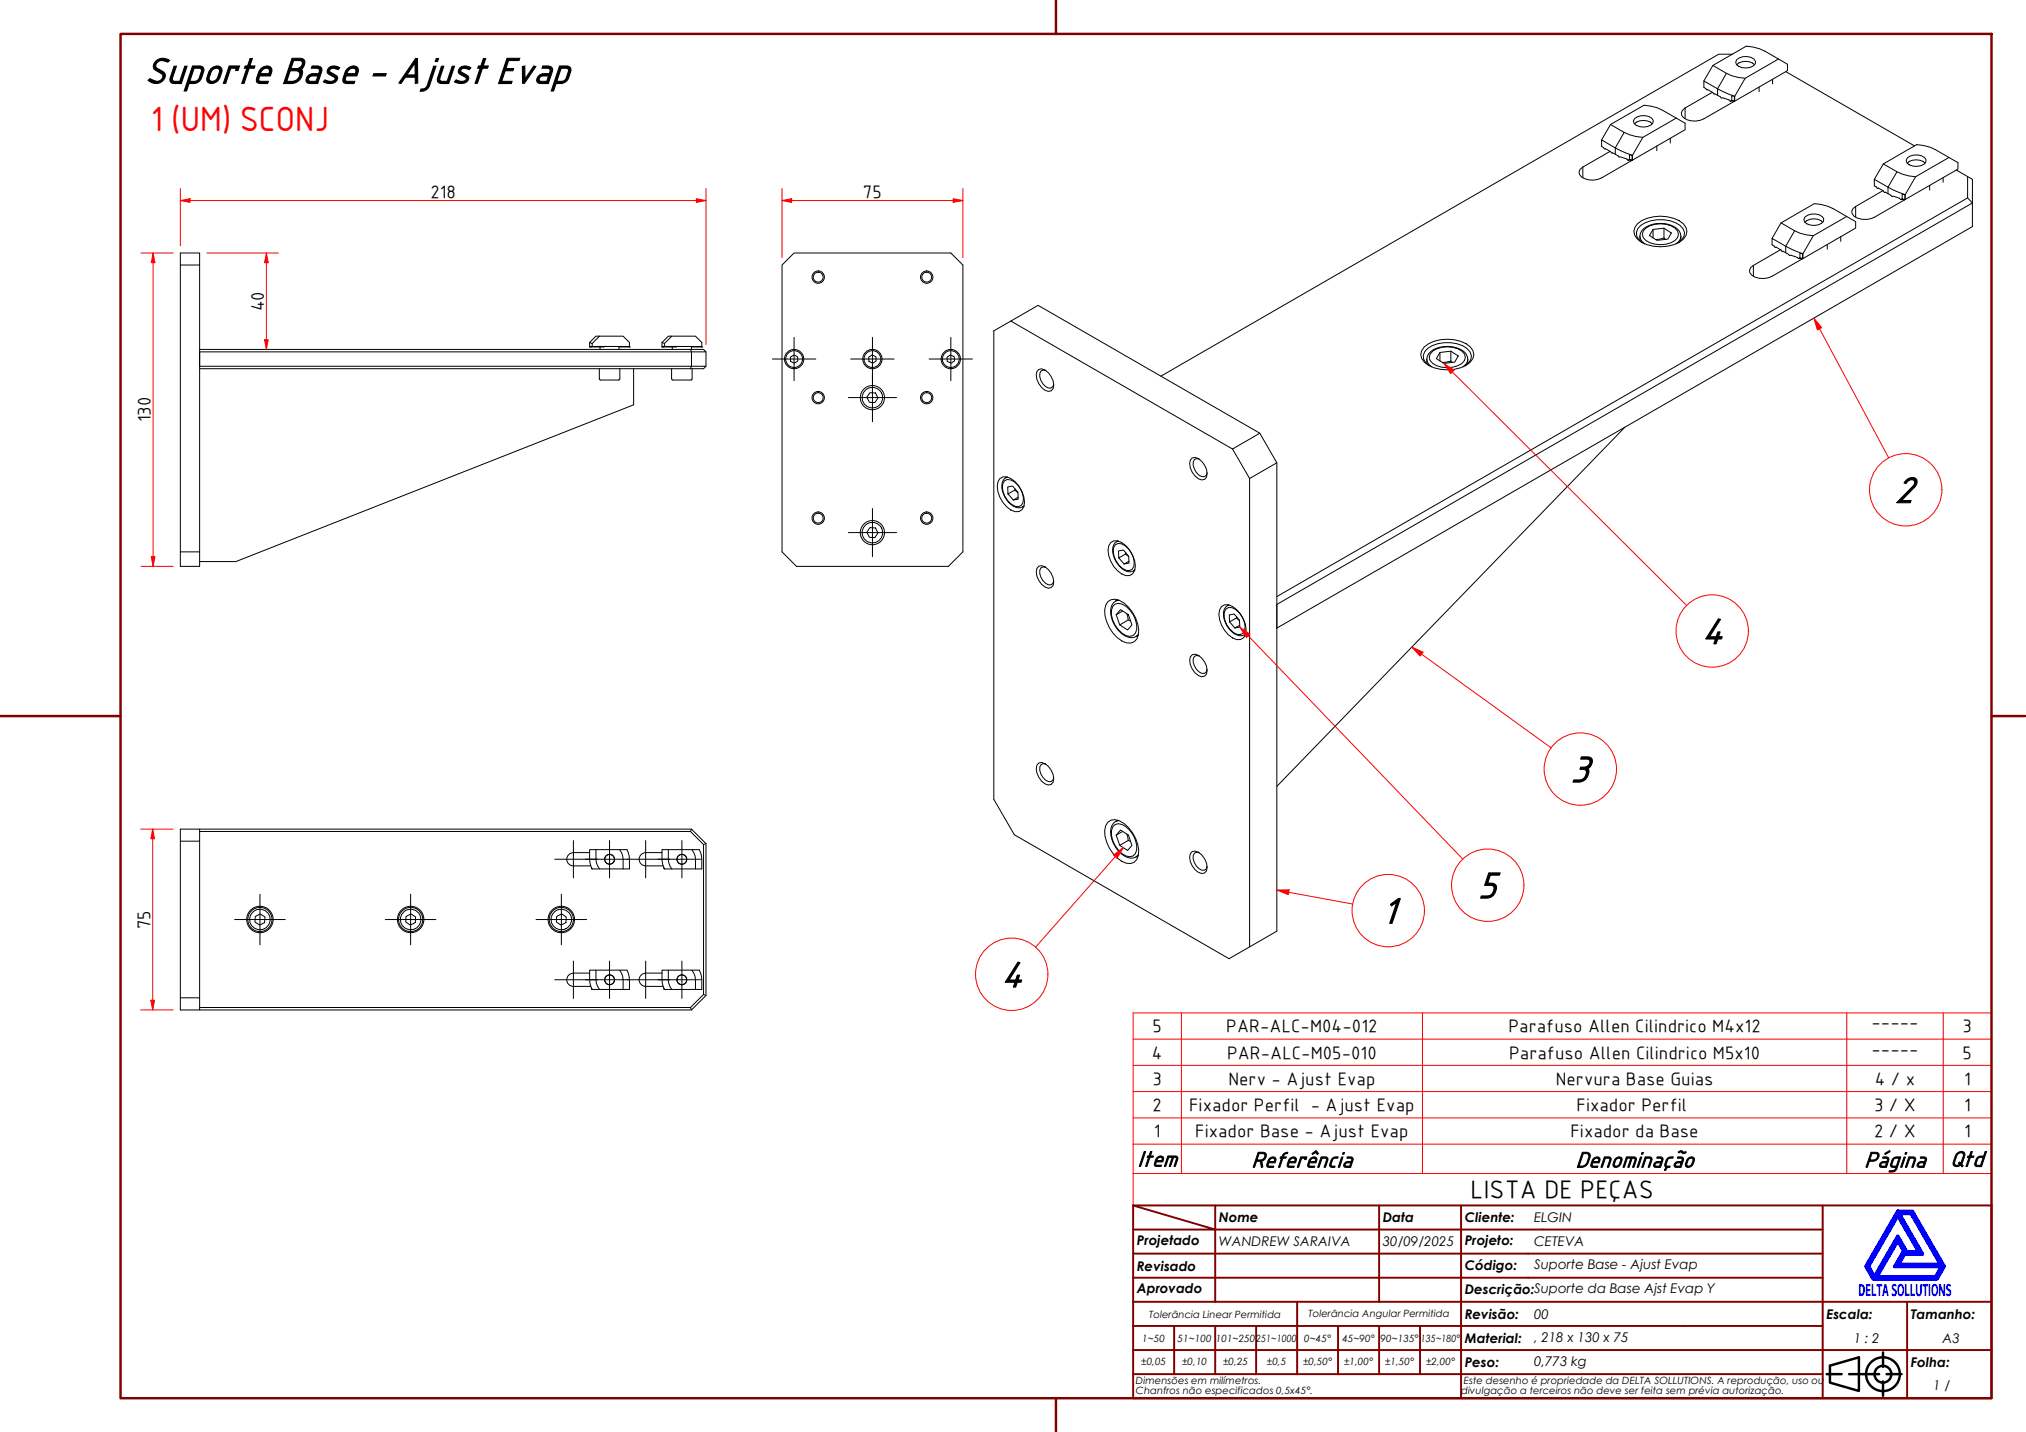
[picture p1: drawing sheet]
<svg xmlns="http://www.w3.org/2000/svg" width="420mm" height="297mm" viewBox="0 0 420 297" stroke-linecap="round" stroke-linejoin="round" font-family="sans-serif">
<!-- layer: Visible (ABNT) -->
<g fill="none" stroke="#000" stroke-width=".21">
<path d="M355.1 19.1l-5.6 3.3M355.2 13.6l2.8 1.6-1.8 3.2 3.5 1.6M356.2 19.8v-1.4l-2.8-1.6v1.3l.5 .5h.3l1 .6 .2 .3h.2l1.4 .9 .2-.1 1.7 .7 .2-.1v-1l.6 .1v1M358 15.2l1.1 .5 2.8 .5M359.3 11.2h-2.9l-115.7 66.8M359.7 20l2.2-3.8 6.9-4 1.9 1.1v1.4l-11 6.3M359.7 20v1M360.2 12.4a2.7 2.7 0 0 1 3.9 .3 1.6 1.6 0 0 1-2 1.4 1.77 1.77 0 0 1-2.1-1.2zM360.2 13.4a2.74 2.74 0 0 1 3.7 0M360.6 13.1h.1M363.4 13.1h.1M364.8 18.1v.9"/>
<path d="M367.6 16.4v1M368.8 12.2a12.2 12.2 0 0 0-6.7-2.6l-6.9 4-1.8 3.2M370.4 14.9l26.6 15.4M328.3 34.7v2.2M333.9 31.4l-5.6 3.3M334 25.8l2.8 1.7-1.8 3.2 3.5 1.5M335 32v-1.3l-2.9-1.7v1.4l.6 .5 .3-.1 1.3 1 .1-.1 1.2 .6 .1 .3 .3-.1 1.4 .5 .3 .2 .2-.1v-1l.6 .1v1M336.8 27.5l2.4 .8 1.5 .2M337.7 33.2l.2-.1zM337.9 33.1l.6 .1-.2 .1zM338.3 33.3h.1M338.5 33.2l-6.4 3.7a3.7 3.7 0 0 1-4.5-.7l-.1-.6 .2-.5 .6-.4"/>
<path d="M338.5 32.2l2.2-3.7 6.9-4 1.9 1.1v1.3l-11 6.3M338.5 32.2v1M339 24.6a2.71 2.71 0 0 1 3.9 .4 1.6 1.6 0 0 1-2 1.4 1.8 1.8 0 0 1-2.1-1.3zM339 25.7a2.8 2.8 0 0 1 3.7 0M339.4 25.3h-.1M342.2 25.3h.1M343.6 30.3v1M346.4 28.7v1M347.6 24.5a11.9 11.9 0 0 0-6.7-2.7l-6.9 4-1.9 3.2M349.5 22.4v2.2M358.9 21l.2-.1zM359.1 20.9l.6 .1-.2 .1z"/>
<path d="M359.5 21.1h.1M359.7 21l-6.3 3.6a3.7 3.7 0 0 1-4.6-.7l-.1-.5 .2-.5 .6-.5M390.5 39.6l-5.7 3.2M390.6 34l2.8 1.6-1.9 3.2 3.6 1.6M393.4 35.6l2.4 .9 1.5 .2M395.5 33.9a2.8 2.8 0 0 1 3.7 0M395.5 32.8a2.94 2.94 0 0 1 3.6-.1l.3 .4v.5a2.76 2.76 0 0 1-3.9 .1l-.2-.4zM396 33.5h-.1M398.8 33.5h.1M400.2 38.5v.9M403 36.9v.9M404.2 32.7a11.8 11.8 0 0 0-6.7-2.7l-6.9 4-1.9 3.2"/>
<path d="M405.7 35.3l2.4 1.3M408.1 36.6v4.4l-143.3 82.7M408.1 36.6l.9 .6v4.9l-144.2 83.3M37.4 52.5h4v2.5h-4zM37.4 55v59.5h4v3h-4v-3M41.4 55v59.5M164.7 52.5h32.5l2.5 2.5v59.5l-3 3h-31.5l-3-3v-59.5zM339.6 46.4a7.9 7.9 0 0 1 9.5 0 2.07 2.07 0 0 1 0 3.2 7.9 7.9 0 0 1-9.5 0 2.07 2.07 0 0 1 0-3.2zM340.1 49l.1 .6 .9 1M340.1 49a3 3 0 0 1 2.7-2.5 5.5 5.5 0 0 1 5.4 1.4 1.79 1.79 0 0 1-.6 2.7M340.1 49v1M340.6 50.4a2.06 2.06 0 0 1-.3-3.7 7.5 7.5 0 0 1 8.1 0 2.03 2.03 0 0 1 .9 2 2.03 2.03 0 0 1-1.3 1.7"/>
<path d="M341.3 47.3a5.5 5.5 0 0 1 6.1 0 1.49 1.49 0 0 1 0 2.6 5.6 5.6 0 0 1-6.1 0 1.48 1.48 0 0 1 0-2.6zM342.8 47.6l2.3-.3 1.5 1-.7 1.3-2.3 .3-1.5-1zM342.8 47.6v1.7M345.1 49.4l-1.8 .3M345.1 47.3v2.1M345.1 49.4l.3 .2M348.6 49v1M363.6 55.1v2.2M369.3 51.8l-5.7 3.3M369.4 46.2l2.8 1.7-1.9 3.2 3.6 1.5M370.3 52.4v-1.3l-2.8-1.6v1.3l.5 .5h.3l1.1 .6 .1 .2h.3l1.4 .9 .1-.1 1.8 .7 .2-.1v-1l.5 .1v1M372.2 47.9l1.1 .5 2.7 .5"/>
<path d="M373.1 53.6l.2-.1zM373.3 53.5l.5 .1-.1 .1zM373.7 53.7h.1M373.9 53.6l-6.4 3.7a3.7 3.7 0 0 1-4.6-.7l-.1-.5 .3-.6 .5-.4M373.9 52.6l2.1-3.7 7-4 1.8 1.1v1.3l-11 6.3M373.9 52.6v1M374.3 45a2.7 2.7 0 0 1 3.9 .4 1.6 1.6 0 0 1-1.9 1.4 1.78 1.78 0 0 1-2.2-1.3zM374.3 46.1a2.74 2.74 0 0 1 3.7 0M374.7 45.7h.1M377.6 45.7h.1M378.9 50.7v1M381.7 49.1v1"/>
<path d="M383 44.9a12.2 12.2 0 0 0-6.7-2.7l-6.9 4-1.9 3.3M384.8 42.8v2.3M391.5 40.2v-1.4l-2.8-1.6v1.4l.4 .2 .2 .2h.2l1.1 .6 .2 .3h.2l1.1 .6 .2 .2h.3l1.3 .4 .2 .3 .4-.1v-1l.6 .1v1M394.3 41.4l.2-.1zM394.5 41.3l.6 .1-.2 .1zM394.9 41.5h.1M395.1 41.4l-6.4 3.7a3.7 3.7 0 0 1-4.6-.7l-.1-.6 .3-.5 .5-.5M395.1 40.4l2.2-3.7 6.9-4 1.8 1v1.4l-10.9 6.3M395.1 40.4v1M408.1 41l.9 1.1v4.9l-144.2 83.3M41.4 72.5h104.5l.5 .5h-105M41.4 76h102l-.2 .5"/>
<path d="M122.3 71v1l3.1-.1M122.3 71l.5 .3v.6M122.3 71.9h.1M122.3 71.9v.1l.4-.1M122.8 71.3l1.5-1.6h4.9l1.3 1.3v1M124.3 76.5v2.1l.2 .2h4v-2.3M124.3 69.7h-.7l-1.3 1.3M124.4 72v.5M125.4 71.9h-2.7h7.8M125.4 71.9h1M128.4 71.9v.6M128.4 72h2.1"/>
<path d="M130.5 72h.1M131.4 76.5v7.5l-82.5 32.5h-7.5M137.3 71v1l3.1-.1M137.3 71l.5 .3v.6M137.3 71.9h.1M137.3 71.9v.1l.4-.1M137.8 71.9h7.7M137.8 71.3l1.5-1.6h4.9l1.3 1.3v1M137.8 71.9h-.1h2.7M139.3 76.5v2.1M139.3 69.7h-.7l-1.3 1.3M139.4 72v.5"/>
<path d="M140.4 71.9h1M143.2 72.5l.2 .5v3h3l-.5 .5h-104.5M143.4 71.9v.6M143.4 72h2.1M143.5 76.5v2.3h-4l-.2-.2M145.5 72h.1M146.4 73v3M163.9 74.1l.7-.5 .8 .4 .1 .9-.8 .4-.7-.3zM180.1 74.1l.8-.5 .8 .4v.9l-.7 .4-.8-.3zM196.4 74.1l.7-.5 .8 .4 .1 .9-.8 .4-.8-.3zM209.6 66.6l-3.5 2v97.2l4.3 7.4 44.5 25.7 9.9-5.7v-97.2M215.4 76.6a2.27 2.27 0 0 1 2.6 1.5 2.28 2.28 0 0 1 0 3 2.24 2.24 0 0 1-2.6-1.5 2.27 2.27 0 0 1 0-3z"/>
<path d="M216.9 76.9l-.6-.1-.4 .1a2.54 2.54 0 0 0 2 3.6l.4-.3 .2-.5M295.4 72a7.9 7.9 0 0 1 9.5 0 2.07 2.07 0 0 1 0 3.1 7.9 7.9 0 0 1-9.5 0 2.07 2.07 0 0 1 0-3.1zM295.9 74.5l.1 .6 .9 1M295.9 74.5a3 3 0 0 1 2.7-2.5 5.5 5.5 0 0 1 5.4 1.4 1.79 1.79 0 0 1-.6 2.7M295.9 74.5v1M296.4 75.9a2.07 2.07 0 0 1-.3-3.6 7.4 7.4 0 0 1 8.1 0 2.03 2.03 0 0 1 .9 1.9 2.03 2.03 0 0 1-1.3 1.7M297.1 72.8a5.7 5.7 0 0 1 6.1 0 1.51 1.51 0 0 1 0 2.6 5.6 5.6 0 0 1-6.1 0 1.48 1.48 0 0 1 0-2.6zM298.6 73.1l2.3-.3 1.5 1-.7 1.3-2.3 .3-1.5-1zM298.6 73.1v1.8M300.9 74.9l-1.8 .3M300.9 72.8v2.1M300.9 74.9l.3 .3"/>
<path d="M304.4 74.5v1M180.4 81.5h1.2l.5 1.1-.7 .9-1.1-.1-.5-1zM207.3 99.3a2.34 2.34 0 0 1 3.2 .6 5.9 5.9 0 0 1 1.8 5.2 1.67 1.67 0 0 1-2.7 .7 5.8 5.8 0 0 1-2.7-5.8zM208.3 99.7a2.04 2.04 0 0 1 2.8 .9 4.3 4.3 0 0 1 1.1 3.6l-.4 .6-.5 .3a3.6 3.6 0 0 1-3.3-3l-.1-.9 .1-.9zM208.6 99.1a2.7 2.7 0 0 0-.4 3.5 3.9 3.9 0 0 0 3.4 2.7l.5-.2M208.9 98.9l-.3 .2M208.9 99l-.3 .1M247.2 95a2.24 2.24 0 0 1 2.6 1.5 2.28 2.28 0 0 1 0 2.9 2.27 2.27 0 0 1-2.6-1.4 2.27 2.27 0 0 1 0-3zM248.7 95.2l-.5-.1-.5 .2a2.44 2.44 0 0 0 .9 3.2l.6 .4h.6l.3-.3 .2-.5M255.6 93.1l5.7-3.2 3.5 6.1-5.7 3.3M255.6 93.1l3.5 6.2M259.1 99.3v97.1"/>
<path d="M261.3 89.9l-46-26.6-5.7 3.3 46 26.5M337 88.6l-72.2 74.5M180.4 109.4l1.2 .1 .5 1-.7 1-1.1-.1-.5-1zM209 101l1-.2 1.1 1.3 .1 1.5-1.1 .1-1.1-1.2zM210.5 101.4v.2M211.1 102.2l-.6-.6-1.5 .9M211.1 103.2l-1 .5M212.4 105l-.3 .1M212.4 104.9l-.3 .2M215.4 117.4a2.27 2.27 0 0 1 2.6 1.5 2.27 2.27 0 0 1 0 3 2.24 2.24 0 0 1-2.6-1.5 2.28 2.28 0 0 1 0-3zM216.9 117.7l-.6-.1-.4 .2a2.41 2.41 0 0 0 .9 3.2l.6 .3h.5l.4-.3 .2-.5M230.3 112.6a2.31 2.31 0 0 1 3.2 .6 5.8 5.8 0 0 1 1.8 5.1 1.66 1.66 0 0 1-2.7 .7 5.8 5.8 0 0 1-2.7-5.8z"/>
<path d="M231.3 113l.5-.3a3.2 3.2 0 0 1 2.8 2 3 3 0 0 1 .2 3.4l-.5 .2a3.2 3.2 0 0 1-2.8-1.9 3 3 0 0 1-.2-3.4zM231.6 112.4a2.42 2.42 0 0 0-.7 2.9 4.6 4.6 0 0 0 3.2 3.3l1-.2M231.8 112.2l-.2 .2M231.9 112.2l-.3 .2M231.9 114.3l1.1-.2 1.1 1.3v1.4l-1 .2-1.1-1.3zM233.5 114.7l-.1 .2M234.1 115.5l-.7-.6-1.4 .8M234.1 116.4l-1 .6M235.3 118.3l-.2 .1M235.4 118.2l-.3 .2M229.7 124.8a2.54 2.54 0 0 1 3.4 .3 7.6 7.6 0 0 1 3 6.6 2.06 2.06 0 0 1-1.4 1.7 2.06 2.06 0 0 1-2.1-.5 7.7 7.7 0 0 1-3.5-6.4l.2-.9zM230.8 125.8a1.79 1.79 0 0 1 2.8 0 5.7 5.7 0 0 1 2.1 4.8 1.49 1.49 0 0 1-2.2 1.2 5.6 5.6 0 0 1-3-5.2z"/>
<path d="M231.4 124.7a3 3 0 0 0-.9 3.6 5.5 5.5 0 0 0 3.9 4l1.2-.3M231.8 124.4l-.4 .3M232 124.5l-.6 .2M232.4 126.5l1.6 1 .7 2.1-.9 1.1-1.6-1.1-.7-2.1zM232.8 126.8l-1.3 .7M233.7 127.3l.3 1.3M234.5 128.8l-.5-.2-1.8 1M236.1 131.8l-.5 .2M236.1 131.6l-.5 .4M247.2 135.8a2.24 2.24 0 0 1 2.6 1.5 2.27 2.27 0 0 1 0 3 2.27 2.27 0 0 1-2.6-1.5 2.28 2.28 0 0 1 0-3zM248.7 136.1l-.5-.1-.5 .2a2.41 2.41 0 0 0 .9 3.1l.6 .4h.6l.3-.3 .2-.5M253.3 125.8l.6-.3a3.6 3.6 0 0 1 3.4 1.9 5.2 5.2 0 0 1 1 4.2 1.66 1.66 0 0 1-2.7 .7 5.8 5.8 0 0 1-2.7-5.8z"/>
<path d="M254.3 126.3l.5-.3a3.2 3.2 0 0 1 2.8 2 3 3 0 0 1 .2 3.3l-.6 .3a3.5 3.5 0 0 1-3.2-2.9l-.2-1 .1-.8zM254.6 125.6a2.71 2.71 0 0 0-.5 3.6 3.8 3.8 0 0 0 3.5 2.7l.5-.2M254.8 125.5l-.2 .1M254.9 125.5l-.3 .1M254.9 127.6l1-.2 1.1 1.2 .1 1.5-1 .2-1.1-1.3zM256.5 127.9l-.1 .3M257 128.8l-.6-.6-1.4 .8M257.1 129.7l-1 .6M258.3 131.5l-.2 .2M215.4 158.3a2.27 2.27 0 0 1 2.6 1.5 2.27 2.27 0 0 1 0 2.9 2.24 2.24 0 0 1-2.6-1.5 2.28 2.28 0 0 1 0-2.9zM216.9 158.5l-.6-.1-.4 .2a2.52 2.52 0 0 0 2 3.5l.4-.2 .2-.6M37.4 174.5v-2.5h4v2.5h-4v32.5"/>
<path d="M41.4 172.5h101.8l2.7 2.7v31.1l-2.7 2.7h-101.8M41.4 172h102l3 3v31.5l-3 3h-102M41.4 174.5v32.5M118.9 176.9a1.37 1.37 0 0 0-1.4 1.3 1.37 1.37 0 0 0 1.4 1.4M118.9 176.9h3.4M118.9 179.6h3.6M122.3 176.2h7.7a6.6 6.6 0 0 1 .5 4h-7.7a6.5 6.5 0 0 1-.5-4zM122.7 179.9v.3h.1M123.6 176.2a4.9 4.9 0 0 0 .7 4M128.5 176.2a4.9 4.9 0 0 1 .7 4M133.9 176.9h3.4M133.9 176.9a1.37 1.37 0 0 0-1.4 1.3 1.37 1.37 0 0 0 1.4 1.4h3.6"/>
<path d="M137.3 176.2h7.7a6.4 6.4 0 0 1 .5 4h-7.7a6.8 6.8 0 0 1-.5-4zM137.7 179.9v.3h.1M138.6 176.2a5 5 0 0 0 .7 4M143.4 172l-.2 .5M143.5 176.2a4.8 4.8 0 0 1 .7 4M146.4 175l-.5 .2M229.7 170.6a2.48 2.48 0 0 1 3.4 .2 7.5 7.5 0 0 1 3 6.6 1.88 1.88 0 0 1-2.5 1.7 7.3 7.3 0 0 1-4.5-6.8l.2-1zM231.2 171a2.72 2.72 0 0 1 3.1 1.3 5.6 5.6 0 0 1 1.4 4 1.49 1.49 0 0 1-2.2 1.3 5.6 5.6 0 0 1-3-5.3l.3-.8zM231.4 170.4a3 3 0 0 0-.9 3.6 5.4 5.4 0 0 0 3.9 4l1.2-.2M231.8 170.1l-.4 .3M232 170.2l-.6 .2M232.4 172.2l1.6 1 .7 2.2-.9 1-1.6-1-.7-2.2z"/>
<path d="M232.8 172.5l-1.3 .7M233.7 173l.3 1.3M234.5 174.5l-.5-.2-1.8 1.1M236.1 177.5l-.5 .3M236.1 177.3l-.5 .5M247.2 176.6a2.24 2.24 0 0 1 2.6 1.5 2.27 2.27 0 0 1 0 3 2.27 2.27 0 0 1-2.6-1.5 2.28 2.28 0 0 1 0-3zM248.7 176.9l-.5-.1-.5 .2a2.41 2.41 0 0 0 .9 3.2l.6 .3h.6l.3-.3 .2-.5M52.9 190.1l1.1-.5 .9 .6v1.2l-1.1 .5-.9-.7zM84.2 190.1l1-.5 1 .6-.1 1.2-1 .5-1-.7zM115.4 190.1l1.1-.5 .9 .6v1.2l-1.1 .5-.9-.7zM37.4 207h4v2.5h-4zM118.9 201.9a1.37 1.37 0 0 0-1.4 1.3 1.37 1.37 0 0 0 1.4 1.4"/>
<path d="M118.9 201.9h3.4M118.9 204.6h3.6M122.3 201.2h7.7a6.8 6.8 0 0 1 .5 4h-7.7a6.5 6.5 0 0 1-.5-4zM122.7 204.9v.3h.1M123.6 201.2a4.9 4.9 0 0 0 .7 4M128.5 201.2a5 5 0 0 1 .7 4M133.9 201.9h3.4M133.9 201.9a1.37 1.37 0 0 0-1.4 1.3 1.37 1.37 0 0 0 1.4 1.4h3.6M137.3 201.2h7.7a6.5 6.5 0 0 1 .5 4h-7.7a6.8 6.8 0 0 1-.5-4zM137.7 204.9v.3h.1M138.6 201.2a5 5 0 0 0 .7 4M143.2 209l.2 .5"/>
<path d="M143.5 201.2a4.9 4.9 0 0 1 .7 4M145.9 206.3l.5 .2"/>
<circle cx="169.7" cy="57.5" r="1.28"/>
<circle cx="169.7" cy="57.5" r="1.03"/>
<circle cx="192.2" cy="57.5" r="1.28"/>
<circle cx="192.2" cy="57.5" r="1.03"/>
<circle cx="164.7" cy="74.5" r="2"/>
<circle cx="164.7" cy="74.5" r="1.75"/>
<circle cx="180.9" cy="74.5" r="2"/>
<circle cx="180.9" cy="74.5" r="1.75"/>
<circle cx="197.2" cy="74.5" r="2"/>
<circle cx="197.2" cy="74.5" r="1.75"/>
<circle cx="169.7" cy="82.5" r="1.28"/>
<circle cx="169.7" cy="82.5" r="1.03"/>
<circle cx="180.9" cy="82.5" r="2.13"/>
<circle cx="180.9" cy="82.5" r="2.51"/>
<circle cx="192.2" cy="82.5" r="1.28"/>
<circle cx="192.2" cy="82.5" r="1.03"/>
<circle cx="169.7" cy="107.5" r="1.28"/>
<circle cx="169.7" cy="107.5" r="1.03"/>
<circle cx="180.9" cy="110.5" r="2.13"/>
<circle cx="180.9" cy="110.5" r="2.51"/>
<circle cx="192.2" cy="107.5" r="1.28"/>
<circle cx="192.2" cy="107.5" r="1.03"/>
<circle cx="126.4" cy="178.2" r="1.03"/>
<circle cx="126.4" cy="178.2" r="1.01"/>
<circle cx="141.4" cy="178.2" r="1.03"/>
<circle cx="141.4" cy="178.2" r="1.01"/>
<circle cx="53.9" cy="190.7" r="2.74"/>
<circle cx="53.9" cy="190.7" r="2.51"/>
<circle cx="53.9" cy="190.7" r="2.13"/>
<circle cx="85.2" cy="190.7" r="2.74"/>
<circle cx="85.2" cy="190.7" r="2.51"/>
<circle cx="85.2" cy="190.7" r="2.13"/>
<circle cx="116.4" cy="190.7" r="2.74"/>
<circle cx="116.4" cy="190.7" r="2.51"/>
<circle cx="116.4" cy="190.7" r="2.13"/>
<circle cx="126.4" cy="203.2" r="1.03"/>
<circle cx="126.4" cy="203.2" r="1.01"/>
<circle cx="141.4" cy="203.2" r="1.03"/>
<circle cx="141.4" cy="203.2" r="1.01"/>
</g>
<path d="M264.8 184.6l2.5 .5M235 215.5h178M245 210.1v33.3M295 210.1v33.3M383 210.1v33.3M403 210.1v33.3M235 237.3h178v-27.2h-178v33.3M235 221h178M235 226.4h178M235 231.9h178M413 237.3v6.1h-178M235 243.4v6.6h178v-6.6" fill="none" stroke="#f00" stroke-width=".21"/>
<!-- layer: Borda A3/A4 (ABNT) -->
<path d="M25 7h388v283h-388zM219 0v7M0 148.5h25M413 148.5h7M219 290v7" fill="none" stroke="#800000" stroke-width=".51"/>
<path d="M393.6 257.3l1.2 2.2-1.8 3.2h9.7l-1.3 2.2h-12.2zM393.6 252.1l4.4 7.6h-2.6l-1.8-3.2-4.9 8.4-1.2-2.2zM393.6 251.3h3l6.6 11.4-1.5 2.6h-13.2l-1.5-2.6zM393.8 251.7h2.5l6.2 10.6h-8.8l1.2-2.2h3.8zM395 259.7h.2l-.1 .2z" fill="none" stroke="#00f" stroke-width=".8"/>
<!-- layer: 0 -->
<path d="M388.5 265.3h13.2" fill="none" stroke="#000" stroke-width=".21"/>
<g fill="none" stroke="#800000" stroke-width=".4">
<path d="M235 250l17 5h-17M235 250h178v40h-178zM252 255h34v5h17M252 255v15M252 250v5M286 250v5h17v5M303 250v5h75M378 250v20h-143M235 260h51v10M235 275h17M243.5 275v10M260.5 275h-8.5v10"/>
<path d="M269 270v15h-8.5M277.5 275v10h-8.5M286 275v10h8.5M294.5 275v10M303 275h-42.5v10M303 260v5h-68M303 275v10h75M303 260h75M303 275h75M378 265h-75v10M395.5 270v10h17.5M413 270h-35v10h17.5v10"/>
<path d="M235 285h25.5M235 280h143v10M277.5 285h8.5M294.5 285h8.5v5"/>
</g>
<g fill="none" stroke="#000" stroke-width=".51">
<path d="M378.8 285h3.1M379.5 283.3l6-1.8v7l-6-1.7zM383.5 285h6.2M390.5 280.5v3M390.5 286.5v3M391.2 285h3.2"/>
<circle cx="390.5" cy="285" r="3.5"/>
<circle cx="390.5" cy="285" r="1.75"/>
</g>
<path d="M264.8 184.6h2.5l-.1 1z" fill="#f00"/>
<g fill="none" stroke="#f00" stroke-width=".21">
<path d="M292.8 134.2l2 1.5M264.8 184.6h2.5l-.1 1zM267.3 185.1l13.2 2.4"/>
<circle cx="287.9" cy="188.9" r="7.5"/>
</g>
<path d="M292.8 134.2l2.3 1.1-.6 .8z" fill="#f00"/>
<g fill="none" stroke="#f00" stroke-width=".21">
<path d="M376.2 66l1.1 2.2M292.8 134.2l2.3 1.1-.6 .8zM294.8 135.7l26.9 19.4"/>
<circle cx="327.7" cy="159.5" r="7.5"/>
</g>
<path d="M376.2 66l1.6 2-.9 .4z" fill="#f00"/>
<g fill="none" stroke="#f00" stroke-width=".21">
<path d="M376.2 66l1.6 2-.9 .4zM377.3 68.2l14.4 26.8M232.9 175.8l-1.6 1.9"/>
<circle cx="395.2" cy="101.6" r="7.5"/>
</g>
<path d="M230.9 177.4l2-1.6-1.2 2.2z" fill="#f00"/>
<g fill="none" stroke="#f00" stroke-width=".21">
<path d="M299.4 75.4l1.8 1.7M230.9 177.4l2-1.6-1.2 2.2zM231.3 177.7l-16.5 18.8"/>
<circle cx="209.8" cy="202.1" r="7.5"/>
</g>
<path d="M299.4 75.4l2.1 1.4-.7 .7z" fill="#f00"/>
<g fill="none" stroke="#f00" stroke-width=".21">
<path d="M299.4 75.4l2.1 1.4-.7 .7zM301.2 77.1l48.6 48.5M257.1 130.1l1.7 1.8"/>
<circle cx="355.1" cy="130.9" r="7.5"/>
</g>
<path d="M257.1 130.1l2.1 1.4-.7 .7z" fill="#f00"/>
<g fill="none" stroke="#f00" stroke-width=".21">
<path d="M257.1 130.1l2.1 1.4-.7 .7zM258.8 131.9l44.6 46.3"/>
<circle cx="308.5" cy="183.6" r="7.5"/>
</g>
<!-- layer: Marca de centro (ISO) -->
<g fill="none" stroke="#000" stroke-width=".21">
<path d="M160.2 74.5h9M164.7 70v9M176.4 74.5h9M180.9 77.5v10M180.9 70v9M192.7 74.5h9M197.2 70v9M175.9 82.5h10M175.9 110.5h10M180.9 105.5v10M115 178.2h8.9M118.9 174.4v7.7"/>
<path d="M121.4 178.2h8.9M126.4 174.4v7.7M130 178.2h8.9M133.9 174.4v7.7M136.4 178.2h8.9M141.4 174.4v7.7M48.7 190.7h10.5M53.9 185.5v10.5M79.9 190.7h10.5M85.2 185.5v10.5M111.2 190.7h10.5M116.4 185.5v10.5"/>
<path d="M118.9 199.4v7.7M126.4 199.4v7.7M133.9 199.4v7.7M141.4 199.4v7.7M115 203.2h8.9M121.4 203.2h8.9M130 203.2h8.9M136.4 203.2h8.9"/>
</g>
<path d="M37.4 41.6h2" fill="none" stroke="#f00" stroke-width=".21"/>
<path d="M37.4 41.6l2-.4v.8z" fill="#f00"/>
<path d="M37.4 41.6l2-.4v.8zM144.4 41.6h2" fill="none" stroke="#f00" stroke-width=".21"/>
<path d="M144.4 41.2l2 .4-2 .4z" fill="#f00"/>
<path d="M37.4 39.1v11.9M146.4 39.1v32.4M31.7 52.5v2M39.4 41.6h105M144.4 41.2l2 .4-2 .4z" fill="none" stroke="#f00" stroke-width=".21"/>
<path d="M31.7 52.5l.4 2h-.7z" fill="#f00"/>
<path d="M31.7 52.5l.4 2h-.7zM31.7 115.5v2" fill="none" stroke="#f00" stroke-width=".21"/>
<path d="M31.4 115.5h.7l-.4 2z" fill="#f00"/>
<path d="M29.3 52.5h6.6M31.7 54.5v61M162.2 41.6h2M29.3 117.5h6.6M31.4 115.5h.7l-.4 2z" fill="none" stroke="#f00" stroke-width=".21"/>
<path d="M162.2 41.6l2-.4v.8z" fill="#f00"/>
<path d="M162.2 41.6l2-.4v.8zM197.7 41.6h2" fill="none" stroke="#f00" stroke-width=".21"/>
<path d="M197.7 41.2l2 .4-2 .4z" fill="#f00"/>
<path d="M162.2 39.1v14.4M199.7 39.1v14.4M164.2 41.6h33.5M197.7 41.2l2 .4-2 .4zM31.7 172v2" fill="none" stroke="#f00" stroke-width=".21"/>
<path d="M31.7 172l.3 2h-.7z" fill="#f00"/>
<path d="M31.7 172l.3 2h-.7zM31.7 207.5v2" fill="none" stroke="#f00" stroke-width=".21"/>
<path d="M31.3 207.5h.7l-.3 2z" fill="#f00"/>
<path d="M55.2 70.5v2M29.2 172h6.7M31.7 174v33.5M29.2 209.5h6.7M31.3 207.5h.7l-.3 2z" fill="none" stroke="#f00" stroke-width=".21"/>
<path d="M54.9 70.5h.7l-.4 2z" fill="#f00"/>
<path d="M55.2 52.5v2M54.9 70.5h.7l-.4 2z" fill="none" stroke="#f00" stroke-width=".21"/>
<path d="M55.2 52.5l.4 2h-.7z" fill="#f00"/>
<path d="M42.9 52.5h14.8M55.2 52.5l.4 2h-.7zM55.2 54.5v16" fill="none" stroke="#f00" stroke-width=".21"/>
<text font-size="81.9" fill="#fff" x="398" y="289.1">.</text>
<g font-size="8.1">
<text x="30" y="17.2">Suporte Base - Ajust Evap</text>
<text x="393" y="104.2">2</text>
<text x="352.9" y="133.5">4</text>
<text x="325.6" y="162.1">3</text>
<text x="286.5" y="191.5">1</text>
<text x="306.5" y="186.2">5</text>
<text x="207.6" y="204.7">4</text>
</g>
<text font-size="7" fill="#f00" x="31.3" y="27.1">1 (UM) SCONJ</text>
<text font-size="5.4" x="305" y="248.5">LISTA DE PEÇAS</text>
<g font-size="4.9">
<text x="235.9" y="241.9">Item</text>
<text x="259.5" y="242.1">Referência</text>
<text x="326.8" y="242.1">Denominação</text>
<text x="386.6" y="242.1">Página</text>
<text x="404.4" y="241.9">Qtd</text>
</g>
<g font-size="3.9">
<text x="89.3" y="41">218</text>
<text x="179" y="41">75</text>
<text x="54.7" y="64.6" transform="rotate(-90 54.7 64.6)">40</text>
<text x="31.2" y="87.6" transform="rotate(-90 31.2 87.6)">130</text>
<text x="31.1" y="192.7" transform="rotate(-90 31.1 192.7)">75</text>
<text x="239" y="214.1">5</text>
<text x="254.3" y="214.1">PAR-ALC-M04-012</text>
<text x="312.8" y="214.1">Parafuso Allen Cilindrico M4x12</text>
<text x="388.1" y="213.3">-----</text>
<text x="407" y="214.1">3</text>
<text x="238.9" y="219.6">4</text>
<text x="254.5" y="219.6">PAR-ALC-M05-010</text>
<text x="313" y="219.6">Parafuso Allen Cilindrico M5x10</text>
<text x="388.1" y="218.8">-----</text>
<text x="407" y="219.6">5</text>
<text x="239" y="225">3</text>
<text x="254.7" y="225">Nerv - Ajust Evap</text>
<text x="322.6" y="225">Nervura Base Guias</text>
<text x="388.8" y="225">4 / x</text>
<text x="407.3" y="225">1</text>
<text x="239" y="230.4">2</text>
<text x="246.6" y="230.4">Fixador Perfil - Ajust Evap</text>
<text x="327" y="230.4">Fixador Perfil</text>
<text x="388.7" y="230.5">3 / X</text>
<text x="407.3" y="230.4">1</text>
<text x="239.3" y="235.9">1</text>
<text x="247.9" y="235.9">Fixador Base - Ajust Evap</text>
<text x="325.7" y="235.9">Fixador da Base</text>
<text x="388.7" y="235.9">2 / X</text>
<text x="407.3" y="235.9">1</text>
</g>
<text font-size="3.9" fill="#00f" x="385.4" y="268.8">DELTASOLLUTIONS</text>
<g font-size="2.8">
<text x="252.8" y="253.5">Nome</text>
<text x="286.8" y="253.5">Data</text>
<text x="303.8" y="253.6">Cliente:</text>
<text x="318.1" y="253.5">ELGIN</text>
<text x="235.8" y="263.6">Revisado</text>
<text x="235.8" y="258.3">Projetado</text>
<text x="252.8" y="258.5">WANDREW SARAIVA</text>
<text x="286.8" y="258.4">30/09/2025</text>
<text x="303.8" y="263.4">Código:</text>
<text x="303.8" y="258.3">Projeto:</text>
<text x="318.1" y="263.3">Suporte Base - Ajust Evap</text>
<text x="318.1" y="258.5">CETEVA</text>
<text x="235.8" y="268.3">Aprovado</text>
<text x="303.8" y="268.3">Descrição:Suporte da Base Ajst Evap Y</text>
<text x="303.8" y="273.6">Revisão:</text>
<text x="318.1" y="273.5">00</text>
<text x="378.8" y="273.5">Escala:</text>
<text x="396.3" y="273.5">Tamanho:</text>
<text x="303.8" y="278.6">Material:</text>
<text x="318.1" y="278.5">, 218 x 130 x 75</text>
<text x="384.4" y="278.5">1 : 2</text>
<text x="402.8" y="278.5">A3</text>
<text x="303.8" y="283.5">Peso:</text>
<text x="318.1" y="283.3">0,773 kg</text>
<text x="396.3" y="283.5">Folha:</text>
<text x="400.9" y="288.4">1 / 10</text>
</g>
<g font-size="2.1">
<text x="238.3" y="273.3">Tolerância Linear Permitida</text>
<text x="271.4" y="273.1">Tolerância Angular Permitida</text>
<text x="236.9" y="278.3">1~50</text>
<text x="244.2" y="278.3">51~100</text>
<text x="252.1" y="278.3">101~250</text>
<text x="260.5" y="278.3">251~1000</text>
<text x="270.5" y="278.3">0~45°</text>
<text x="278.4" y="278.3">45~90°</text>
<text x="286.3" y="278.3">90~135°</text>
<text x="294.7" y="278.3">135~180°</text>
<text x="235.6" y="287.1">Dimensões em milímetros.</text>
<text x="236.6" y="283.2">±0,05</text>
<text x="245.2" y="283.2">±0,10</text>
<text x="253.7" y="283.2">±0,25</text>
<text x="262.7" y="283.2">±0,5</text>
<text x="270.2" y="283.2">±0,50°</text>
<text x="278.7" y="283.2">±1,00°</text>
<text x="287.2" y="283.2">±1,50°</text>
<text x="295.7" y="283.2">±2,00°</text>
<text x="303.6" y="287.1">Este desenho é propriedade da DELTA SOLLUTIONS. A reprodução, uso ou</text>
<text x="235.6" y="289.2">Chanfros não especificados 0,5x45°.</text>
<text x="303" y="289.2">divulgação a terceiros não deve ser feita sem prévia autorização.</text>
</g>
</svg>
